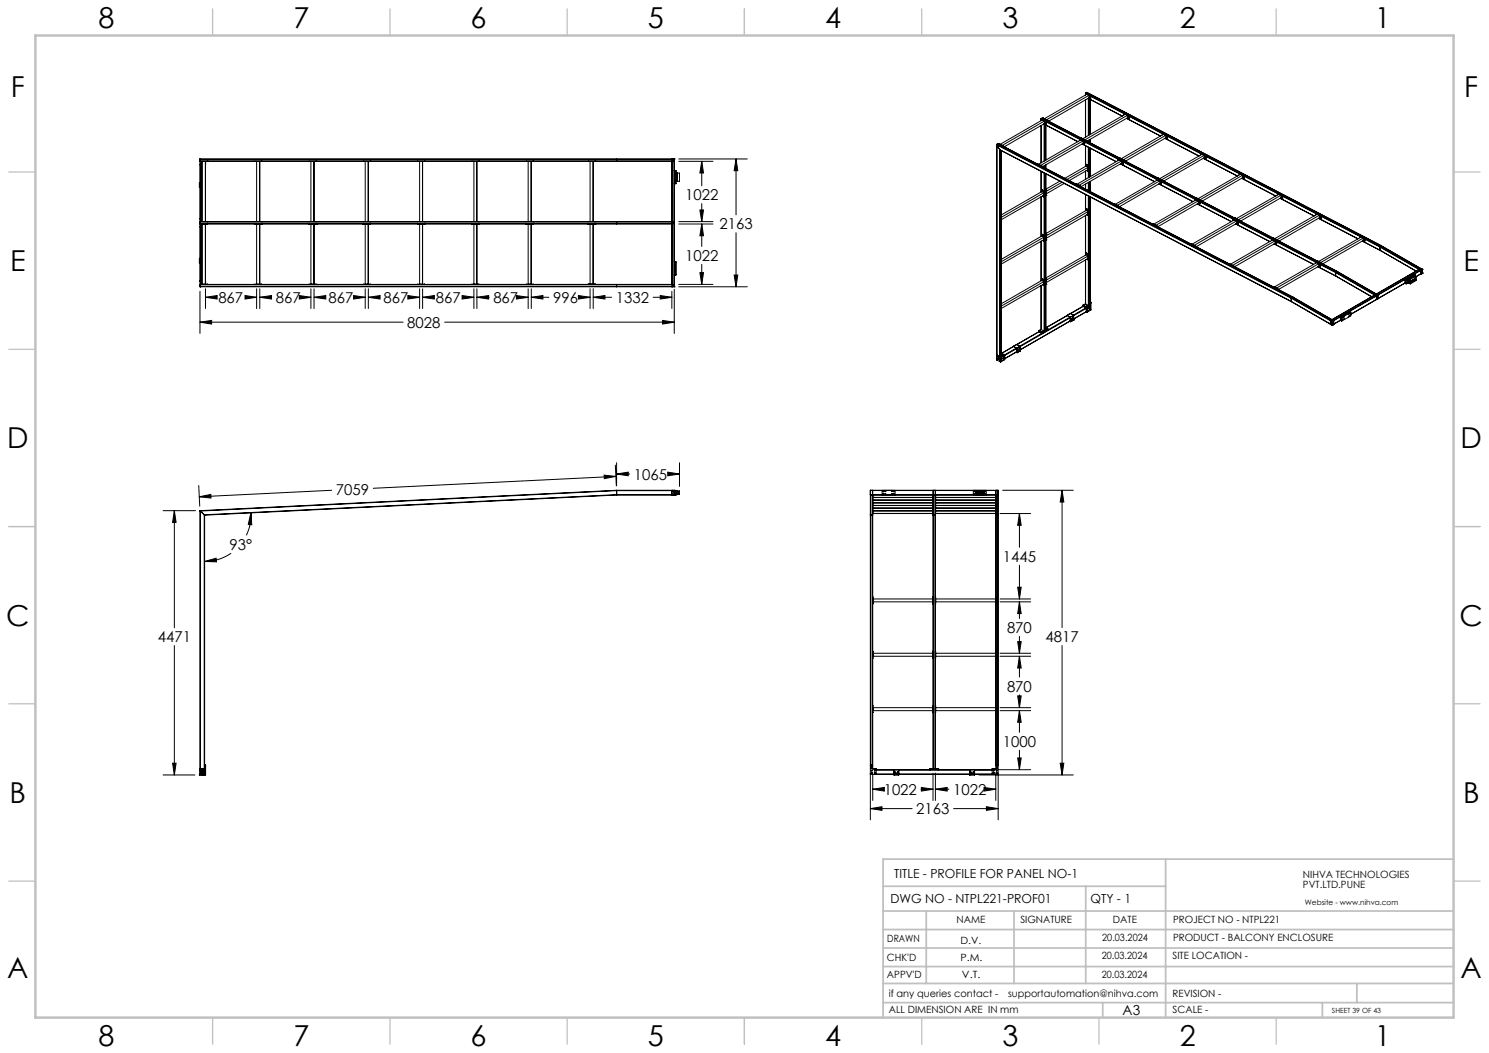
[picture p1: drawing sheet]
<svg xmlns="http://www.w3.org/2000/svg" width="420mm" height="297mm" viewBox="0 0 420 297" stroke-linecap="round" stroke-linejoin="round" font-family="sans-serif">
<g fill="none" stroke="#000" stroke-width=".28">
<path d="M293.7 33.5v.2M293.7 33.9v.1M293.7 35.4v10.5M293.7 33.7v.3M293.7 33.5l83.1 43.3M293.7 33.6v.1M293.7 33.6l1.3 .7M293.7 33.6h.1M294 33.3h.1M294 33.3l83.2 43.2M294 33.3l-.3 .2M294.3 33.3l1.3 .7"/>
<path d="M294.5 34.9v.1M294.5 35l.1 .1M294.5 35l9.5 4.9M294.5 35v10.4M294.6 33.5l12-6.9 .6 .3-12 6.9zM294.6 34.1l.1 .7M294.6 35.1v10.3M294.7 34.8l-11.5 6.6M294.7 34.8l.3 .2M294.8 34.5h.1M294.9 34.5h.1M295 35.3v9.9"/>
<path d="M295 34.3l.1 .1M295.1 34.4l-.1 .6M295.1 34.4h.1M295.1 34.4l9.4 4.9M295.5 34l.1 .1M295.6 34h-.1M295.6 34v.1M295.6 34.1h.1M304.5 39.3v.4M304.6 39.3l1.2 .6M304.6 39.3l1.3 .6M304.6 39.3h-.1"/>
<path d="M305 39h.1M305 39l1.4 .6M305.4 39.1l12-6.9 .6 .3-12 6.9zM305.5 39.8v.7M305.8 39.9l.1 .1M305.9 39.9h-.1M305.9 39.9v.1M306.2 26.3v.5M306.2 26.3v.1M306.2 28.1v10.6M306.2 26.3l83.1 43.2M306.2 26.4h.1"/>
<path d="M306.2 26.4l1.4 .7M306.4 39.6l.1 .1M306.4 39.6h.1M306.5 39.7h.1M306.5 26.1h.1M306.5 26.1l-.3 .2M306.5 26.1l83.1 43.3M306.6 26.1l83.1 43.2M307 27.8h.1M307 27.8l9.5 4.9M307 27.7v10.5M307 39.6v.4"/>
<path d="M307.2 27.9v10.2M307.2 39.5v.6M307.2 26.9v.7M307.2 27.6l-11.4 6.6M307.2 27.6l.4 .2M307.3 27.3h.1M307.4 27.3h.1M307.5 28v10M307.5 39.3v1M307.5 28v9.9M307.5 27.1l.1 .1M307.5 27.1h.1"/>
<path d="M307.6 27.2v.6M307.6 27.2h.1M307.6 27.2l9.4 4.9M317 32.1v.4M317.1 32l1.3 .7M317.1 32l-.1 .1M317.1 32h.1M317.7 33.4l9.7 5M318 32.5v.7M318 33.2l-11.4 6.6M318 33.2l.5 .1M318.2 32.9h.1"/>
<path d="M318.4 32.7v.1M318.4 32.7l.1 .1M318.4 32.8l.1 .6M318.5 32.8h-.1M318.5 32.8v.5M318.5 32.8l9.3 4.9M327.8 37.7v.4M327.8 37.7l1.4 .6M328.6 39l9.6 5M328.8 38.2l.1 .7M328.9 38.9l-11.5 6.6M328.9 38.9l.3 .1"/>
<path d="M329 38.6h.1M329.2 38.3l.1 .1M329.3 38.4v.6M329.3 39h-.1M329.3 38.4l9.4 5M329.3 39h.1M56.4 46.4l.1 .1M56.4 51.5h.1M56.4 44.9h133.8M56.5 44.8l-.1 .1M56.5 44.8v36.1M56.5 46.5h.3"/>
<path d="M56.5 45.5h133v17M56.5 44.8h133M56.5 45.5h2M56.5 46.5v5M56.5 52.8v8.8M56.6 45.5h.1M56.8 51.5h-.6v1.3h.6M56.8 45.5v17M57.1 45.5v17M57.9 45.5v17M58 45.5v17M58 46.5h.1"/>
<path d="M58 46.4h.1M58 45.5v.1M58 46.4v.1M58.4 45.5h.1M58.5 45.5h.1M71.8 45.5h2M71.9 45.5h.1M72.4 45.5v17M73.2 45.5v17M73.7 45.5h.1M73.8 45.5h.1M87.1 45.5h2"/>
<path d="M87.2 45.5h.1M87.7 45.5v17M88.5 45.5v17M89 45.5h.1M89.1 45.5h.1M102.4 45.5h2.1M102.5 45.5h.1M103 45.5v17M103.9 45.5v17M104.4 45.5h.1M104.5 45.5h.1M117.8 45.5h2"/>
<path d="M117.8 45.5h.1M118.4 45.5v17M119.2 45.5v17M119.7 45.5h.1M119.8 45.5h.1M133.1 45.5h2M133.1 45.5h.1M133.7 45.5v17M134.5 45.5v17M135 45.5h.1M135.1 45.5h.1M148.4 45.5h2"/>
<path d="M148.5 45.5h.1M149 45.5v17M149.8 45.5v17M149.9 45.5v17M150.3 45.5h.1M150.4 45.5h.1M165.9 45.5h2M165.9 45.5h.1M166.4 45.5v17M167.3 45.5v17M167.8 45.5h.1M167.9 45.5h.1"/>
<path d="M173.9 45.4h.1M173.9 44.9h.1M173.9 44.9v.5M189.5 44.8h.1M189.6 44.8h.5M189.6 44.8v36.1M190.1 44.8h.1M190.1 44.8v36.1M190.2 44.8h.1M190.2 45.4h-133.8l.1 .1M190.2 45.4v17.2M190.2 44.8v.1"/>
<path d="M190.2 44.9v.5M190.2 48.2h.5v3.6h-.5M190.5 48.2v3.6M190.7 51.1h.1M190.7 48.8h.1M190.7 48.8h1v2.3h-1M191 48.8v2.3M191.5 45.5h9.6M191.5 44.8h19.3M197.4 59.2h1l-.5 3.3zM197.9 45.5v6.9M197.9 57.4v5.1"/>
<path d="M197.9 45.5l.5 3.3h-1zM207.6 44.8l.5 3.4h-1zM207.6 44.8v15.8M281.2 40.8v59.6M281.2 40.7v.2M281.2 40.9v59.3M281.2 40.9l.8 1.3M281.2 40.9l83 43.2M281.2 40.7l83.1 43.3M281.5 40.5h.1M281.5 40.5l83.2 43.3M281.5 40.5l-.3 .2"/>
<path d="M281.7 40.6h.1M281.7 40.6l1.3 .6M282 42.2v.1M282 42.2v58.7M282 42.2l82.2 42.8M282 42.3l82.2 42.8M282.1 40.7l12-6.9 .5 .3-11.9 6.9zM282.1 42.3v57.5M282.5 42.5v57.1M283 41.2v.1M283 41.2h.1M283 41.2l.1 .1"/>
<path d="M283.1 41.3h.1M292.5 46.2h.1M292.5 46.2l1.4 .6M292.9 46.4l12-7 .6 .4-12 6.9zM293.7 48.3v5.8M293.7 55.5v11.2M293.7 55.5v11.1M293.8 46.8l.1 .1M293.8 46.8h.1M293.9 54l.6 .4-12 6.9M293.9 54l-11.4 6.6M293.9 46.8v.2"/>
<path d="M293.9 47h.1M293.9 53.6v.4M293.9 53.6l.5 .3M293.9 53.6l.5 .2M294 55.3l.4 .2M294.1 54h.1M294.2 54h.1M294.4 53.9l.1 .1M294.4 55.5h.1M294.4 53.8v.1M294.4 53.8l.1 .1M294.5 55.1l-12 6.8"/>
<path d="M294.5 55.5h-.1M294.5 55.5h.1M294.5 46.8v.4M294.5 48.8v44.6M294.5 53.9v.1M294.6 46.7v.6M294.6 48.8v44.6M295 46.5v1M295 49v44.2M295 53.7h.1M295 55.1h.1M299 51.1l-4 2.3"/>
<path d="M299.6 51.4l-4.6 2.6M300.2 51.7l-5.2 3M303.4 51.8h.1M303.4 51.8l-.1 .1M303.4 51.8l1.3 .7M303.7 52l12-6.9 .6 .3-12 6.9zM304.7 52.5v.1M304.7 52.5l.1 .1M304.8 52.6h.1M305.2 40.6l9.7 5M305.5 40.5l-11.4 6.5M305.5 40.5l.5 .1"/>
<path d="M305.6 40.2h.1M305.7 40.2h.1M305.9 40v.6M305.9 40h.1M305.9 40l9.4 4.9M306.2 41.1v5.8M306.2 54.9v4.5M306.2 48.3v2.3M306.2 51.9v1.4M306.4 58.9v.4M306.4 59.3l.6 .4-12 6.9M306.4 59.3l-11.4 6.6"/>
<path d="M306.4 46.8l.6 .4-6 3.4M306.4 46.8l-6 3.5M306.4 46.4v.4M306.4 46.4l.6 .2M306.4 58.9h.1M306.4 58.9l.5 .3M306.4 58.9l.6 .2M306.6 48.1l.4 .1M306.7 46.8h.1M306.7 59.3h.1M306.7 46.7v.1M306.9 59.2l.1 .1"/>
<path d="M307 47.8l-5.4 3.1M307 46.6v.1M307 59.1l-.1 .1M307 59.1v.1M307 41.5v8.6M307 51.5v2.3M307 55.3v30.9M307 59.2v.1M307.2 41.6v8.4M307.2 51.4v2.4M307.2 55.3v30.1M307.5 41.8v8"/>
<path d="M307.5 51.2v2.8M307.5 55.5v29.7M314.2 57.5l1.3 .6zM314.6 57.6l12-6.9 .5 .3-11.9 6.9zM315.4 44.9l-.1 .4M315.4 44.9l1.3 .7M315.4 44.9l1.3 .6M315.5 58.1v.1M315.5 58.1h.1M315.5 58.1l.1 .1M315.9 44.6l1.3 .7M315.9 44.6h-.1"/>
<path d="M315.9 44.6h.1M316.1 46.2l9.5 5.1M316.1 46.2l9.6 5M316.3 44.8l11.9-7 .6 .4-11.9 6.9zM316.3 45.4v.7M316.3 46.1l-11.4 6.6M316.3 46.1l.5 .1M316.5 45.8h.1M316.7 45.6v.1M316.7 45.5v.1M316.7 45.5l.1 .1M316.7 45.7l.1 .5"/>
<path d="M316.8 46.2h.1M316.8 45.6l-.1 .1M316.8 45.6v.6M316.8 45.6l9.4 4.9M317.2 45.3v.1M317.2 45.3h.1M317.2 45.3l.1 .1M317.3 45.4h.1M326.2 50.5l1.3 .7M326.2 50.5v.4M326.7 50.2v.1M326.7 50.2l1.3 .7"/>
<path d="M326.7 50.2h.1M326.9 51.9l9.6 5M327.1 50.4l12-6.9 .6 .3-12 6.9zM327.1 51l.1 .7M327.2 51.7l-11.5 6.6M327.2 51.7l.3 .2M327.3 51.5h.1M327.3 51.4v.1M327.5 51.2l.1 .1M327.5 51.2h.1M327.5 51.9h.1M327.6 51.3v.6"/>
<path d="M327.6 51.9h.1M327.6 51.3h.1M327.6 51.3l9.4 4.9M327.6 51.9h-.1M328 50.9v.1M328 50.9h.1M328 50.9l.1 .1M328.1 51h.1M337 56.2v.4M337 56.2h.1M337 56.2l1.3 .6M337.5 55.9l1.3 .6"/>
<path d="M337.6 55.8l-.1 .1M337.6 55.8l1.3 .7M337.7 57.5l9.6 5M337.9 56.1l12-7 .6 .3-12 6.9zM338 56.7v.7M338 57.4l-11.4 6.6M338 57.4l.3 .1M338.1 57.1h.1M338.2 57.1h.1M338.3 56.8l.1 .1M338.3 56.8h.1M338.3 57.5h.1"/>
<path d="M338.4 56.9h.1M338.4 56.9l.1 .6M338.4 56.9l9.4 4.9M338.5 57.5h-.2M338.7 43.4l1.3 .6M338.7 43.4v.3M338.7 43.3l1.3 .7M338.8 56.5l.1 .1M338.8 56.5h.1M338.9 56.5v.1M338.9 56.6v.1M339.4 44.7l9.6 4.9"/>
<path d="M339.7 43.8v.7M339.7 44.5l-11.4 6.6M339.7 44.5l.4 .1M339.8 44.2h.1M339.9 44.2h.1M340 44l.1 .1M340.1 44.1v.5M340.1 44.1h.1M340.1 44.1l9.4 4.9M349.5 49l1.3 .6M349.6 48.9l-.1 .5M349.6 48.9l1.3 .7"/>
<path d="M350.2 50.3l9.7 5M350.5 49.4v.7M350.5 50.1l-11.4 6.6M350.5 50.1l.5 .2M350.7 49.9h.1M350.7 49.8v.1M350.8 49.6l.1 .1M350.9 49.6h-.1M350.9 49.6v.1M350.9 49.7v.6M350.9 49.7h.1M350.9 49.7l.1 .6"/>
<path d="M350.9 49.7l9.4 4.9M360.3 54.6v.4M360.4 54.6l1.3 .6M360.4 54.6h-.1M360.4 54.6h.1M361.1 55.9l9.6 5-9.6-5M361.3 55.1l.1 .7M361.4 55.8l-11.5 6.6M361.5 55.5h.1M361.7 55.2v.1M361.7 55.2h.1M361.7 55.3l.1 .6"/>
<path d="M361.7 55.3h.1M361.8 55.3v.6l-.4-.1M361.8 55.3l9.4 5M56.4 64l.4 .1M56.4 63.1l.1 .1M56.4 72.9h.1M56.4 62.6h133.8M56.4 63.1h133.8M56.5 79.2l-.1 .1M56.5 79.2h.3M56.5 62.5l-.1 .1M56.5 63.2h133v17h-133"/>
<path d="M56.5 62.5h133M56.5 62.5h.1M56.5 63.2h2M56.5 64.1v8.8M56.5 74.2v5M56.6 62.5h.1M56.6 63.2h.1M56.8 61.6l-.4 .2M56.8 72.9h-.6v1.3h.6M56.8 63.2v17M57.1 63.2v17M57.7 63.2h.1"/>
<path d="M57.9 63.2v17M58 63.2v17M58 79.2h.1M58 79.3h.1M58 79.2v.1M58.4 62.5h.1M58.4 63.2h.1M58.5 62.5h.1M58.5 63.2h.1M71.8 63.2h2M71.8 62.5h.1M71.9 62.5h.1"/>
<path d="M71.9 63.2h.1M72.4 63.2v17M73.2 63.2v17M73.7 62.5h.1M73.7 63.2h.1M73.8 62.5h.1M87.1 63.2h2M87.1 62.5h.1M87.2 62.5h.1M87.2 63.2h.1M87.7 63.2v17M88.5 63.2v17"/>
<path d="M89 62.5h.1M89 63.2h.1M89.1 62.5h.1M89.1 63.2h.1M102.4 63.2h2.1M102.4 62.5h.1M102.5 62.5h.1M102.5 63.2h.1M103 63.2v17M103.9 63.2v17M104.4 62.5h.1M104.4 63.2h.1"/>
<path d="M104.5 62.5h.1M104.5 63.2h.1M117.8 63.2h2M117.8 62.5h.1M117.8 63.2h.1M118.4 63.2v17M119.2 63.2v17M119.7 62.5h.1M119.7 63.2h.1M119.8 62.5h.1M119.8 63.2h.1M133.1 63.2h2"/>
<path d="M133.1 62.5h.1M133.1 63.2h.1M133.7 63.2v17M134.5 63.2v17M135 62.5h.1M135 63.2h.1M135.1 62.5h.1M148.4 63.2h2M148.4 62.5h.1M148.5 62.5h.1M148.5 63.2h.1M149 63.2v17"/>
<path d="M149.8 63.2v17M149.9 63.2v17M150.3 62.5h.1M150.3 63.2h.1M150.4 62.5h.1M165.9 63.2h2M165.9 62.5h.1M165.9 63.2h.1M166.4 63.2v16.9M167.3 63.2v16.9M167.8 62.5h.1M167.8 63.2h.1"/>
<path d="M167.9 63.2h.1M167.9 62.5h.1M173.9 63.1h.1M173.9 62.5v.6M190.2 63.1v17.2M190.2 62.6v.5M190.2 73.9h.5v3.6h-.5M190.5 73.9v3.6M191.5 62.5h9.6M191.5 63.2h9.6M197.4 76.9h1l-.5 3.3zM197.9 63.2v6.3"/>
<path d="M197.9 74.6v5.6M197.9 63.2l.5 3.3h-1zM207.1 77.6h1l-.5 3.3zM207.6 65.6v15.3M293.7 68v11.2M293.9 66.6l.6 .3-12 6.9M293.9 66.6l-11.4 6.5M293.9 79.1l.6 .3-12 6.9M293.9 79.1l-11.4 6.6M293.9 66.1v.5M293.9 78.6v.5M293.9 66.1l.5 .3"/>
<path d="M293.9 78.6l.5 .3M294 66.1h-.1M294 67.8l.4 .2M294.1 66.6h.1M294.1 79.1h.1M294.2 66.5h.1M294.2 79v.1M294.4 66.4h.1M294.4 68h.1M294.4 78.9l.1 .1M294.4 78.9h.1M294.5 67.6l-12 6.9"/>
<path d="M295 78.7h.1M295 66.2h.1M295 67.7h.1M306.2 60.8v11.2M306.2 73.3v12.4M306.4 71.4v.5M306.4 71.9l.6 .3-12 6.9M306.4 71.9l-11.4 6.5M306.4 71.4h.1M306.4 71.4l.5 .3M306.4 71.4l.6 .2M306.6 60.6l.3 .2"/>
<path d="M306.6 73.1l.3 .2M306.7 71.9h.1M306.7 71.8h.1M306.9 60.8h.1M306.9 71.7l.1 .1M306.9 73.3h.1M307 60.4l-12 6.9M307 72.9l-12 6.9M307 60.7h.1M307 71.6l-.1 .1M307 71.6v.2M307 73.3h.1"/>
<path d="M307 60.7l-.1 .1M307 73.3h-.1M307 71.8h.1M325 63.1h.1M325 63.1l1.4 .6M325.4 63.2l12-6.8 .6 .3-12 6.9zM326.3 63.8h.1M326.4 63.7l-.1 .1M326.4 63.7v.1M326.4 63.8h.1M326.4 63.8v.1M335.8 68.8h.1"/>
<path d="M335.8 68.8l1.4 .6M335.9 68.7l-.1 .1M336.2 68.9l12-6.9 .6 .3-12 6.9zM337.2 69.4l.1 .1M337.3 69.5h.1M346.7 74.4h-.1M346.7 74.4l1.3 .7M346.7 74.4l1.3 .6M347.1 74.5l12-6.9 .5 .3-11.9 7zM347.9 61.8l-.1 .4M347.9 61.8l1.3 .7M347.9 61.8h.1"/>
<path d="M348 75.1h.1M348 75v.1M348 75l.1 .1M348.1 75.1h.1M348.3 61.6l1.4 .6M348.4 61.5l1.3 .7M348.6 63.1l9.5 5.1-9.6-5M348.8 61.7l11.9-6.9 .6 .3-11.9 6.9zM348.8 62.3v.7M348.8 63l-11.4 6.6M348.8 63l.4 .2M349 62.7h.1"/>
<path d="M349 62.7v.1M349.2 62.5v.1M349.2 62.5l.1 .1M349.2 62.6h.1M349.2 62.6l.1 .5M349.3 63.1l-.1 .1M349.3 62.6v.5M349.3 62.6l9.4 4.9M349.3 63.1h.1M349.7 62.2v.1M349.7 62.2h.1M349.7 62.2l.1 .1"/>
<path d="M349.7 62.3h.1M358.6 67.5v.4M358.7 67.4l1.3 .7M358.7 67.4l-.1 .1M358.7 67.4h.1M359.2 67.2h.1M359.2 67.2l1.3 .6M359.2 67.1v.1M359.4 68.8l11.1 5.8M359.6 67.3l11.9-6.9 .6 .3-11.9 6.9zM359.6 67.9l.1 .7M359.7 68.6l-11.5 6.6"/>
<path d="M359.8 68.4h.1M360 68.1v.1M360 68.1h.1M360 68.2l.1 .6M360.1 68.2v.6l-.4-.2M360.1 68.2h-.1M360.1 68.2l10.9 5.7M360.5 67.8l.1 .1M360.6 67.9h.1M371 73.9v.4M371.1 73.9h.1M371.1 73.9h-.1"/>
<path d="M371.1 73.9l1.4 .7M371.2 60.3v.3M371.2 60.2l1.4 .8M371.2 60.2v.1M371.2 60.2h.1M371.5 73.6l1.4 .7M371.7 75.2l5.1 2.7M371.8 75.2l4.9 2.6M371.9 61.6l11.1 5.7M371.9 73.8l12-7 .6 .4-12 6.8zM372 74.4v.7M372 75.1l-11.4 6.6"/>
<path d="M372 75.1l.4 .1M372.2 74.8h.1M372.1 60.7l.1 .7M372.2 61.4l-11.4 6.6M372.2 61.4l.3 .2M372.3 61.1h.1M372.4 61.1v.1M372.4 75.2h.1M372.5 74.6l-.1 .6M372.5 74.6l4.2 2.3M372.6 61v.6M372.6 61l-.1 .6"/>
<path d="M372.6 61l10.9 5.7M372.9 74.3h.1M373 74.3l-.1 .1M373 74.3v.1M376.7 77.8l.1 .1M376.7 76.9v.9M376.7 76.9l11 6.3M376.7 77.8l10.2 5.9M376.8 77.9l10.1 5.8M376.8 76.8l-.1 .1M376.8 76.8l11.5 6.6M377.1 76.5h.1"/>
<path d="M377.1 76.5l11.5 6.7M377.1 76.5l-.3 .3M383.6 66.7l-.1 .4M383.6 66.7l1.3 .6M384.5 67.2v.6M384.5 67.8l-11.4 6.6M384.5 67.8l.5 .2M384.7 67.6h.1M384.9 67.3v.1M384.9 67.4l.1 .6M385 67.4h-.1M385 67.4v.6"/>
<path d="M385 67.4l4.2 2.3M389.2 69.7l.1 .9M389.2 69.7l11 6.3M389.3 70.6h.1M389.3 70.6l-5.1-2.6 5.1 2.6M389.3 70.6l10.2 5.8M389.3 69.5l-.1 .2M389.3 70.6l10.1 5.9M389.3 69.5l11.5 6.7M389.7 69.3h.1M389.6 69.4l-.3 .1M389.6 69.4l11.5 6.6"/>
<path d="M389.7 69.4l11 6.3M396.3 79.8l-15.3 8.8M396.3 78.8l.3 .3M396.3 78.8v1.1l.3 .2M396.3 78.8l-15.6 9M396.6 79.1v1M397.1 78.8h.1M397.1 79.5h.1M397.1 78.8v1M397.1 79.1h.1M397.1 78.8l.2 .1M397.1 79.8l.2 .1"/>
<path d="M397.2 79.8l-.6 .3M397.3 78.9h.1M397.3 78.9v.1M397.3 79.8h.1M397.3 79l.5 .3M397.3 79.8l.5 .3M397.3 79.8v.1M397.7 79.7v.1M397.7 79.8l.1 .1M397.8 79.5l-.5-.2 .1 .4h.3M397.8 79.3v.2M397.8 79.9v.2"/>
<path d="M398.9 78l.1-.1v.1M398.9 78l-1.6 .9M398.9 78h.1M398.9 78l-1.8 .8M399 78l-1.7 1M399 78l.4 .3M399 78h.1M399.1 77.4l-.2-.1-2.6 1.5M399.1 77.4l-2.6 1.5v1.1M399.1 77.4l.1 .2M399.1 78.7l.2 .1M399.2 77.6l-2.6 1.5"/>
<path d="M399.2 77.6v.6M399.3 78.8l-1.6 .9M399.3 78.8l-1.6 1M399.3 78.8l.1 .1M399.4 78.3l-1.6 1M399.4 78.3v.2l-1.6 1M399.4 78.9v.2l-1.6 1M399.4 78.9l-1.6 1M400.7 75.7h.1M400.8 77.3h.1M400.8 75.7h.1M400.8 77.2h.1"/>
<path d="M400.8 75.7l-25.5 14.7M400.8 75.7l.4 .2M400.8 76.2v1.1l.3-.3M401.1 76h.1M401.1 76v1M401.1 76l-.3 .2v1M401.1 77h.1M401.1 76l-.3 .2M401.2 76h.1M401.2 75.9l-25.5 14.8M401.2 75.9v.1M401.2 77h.1"/>
<path d="M401.2 76.9l-.1 .2M401.2 77l-2 1.1 1.6-.8M401.2 76v1M401.2 76l-2.3 1.4M56.4 82.2v11.8M56.4 90.9h57.3M56.4 90.9l3.3-.5v1zM56.5 80.2l-.1 .1h133.8M56.5 80.9h133M56.5 80.2h2M56.6 80.2h.1M58 83.9l3.2-.5v.9z"/>
<path d="M58 81.5v5.5M58 83.9h2.4M58 80.1v.1M58.4 80.2h.1M58.5 80.2h.1M69.1 83.4l3.3 .5-3.3 .4zM69.8 83.9h2.6M71.8 80.2h2M71.9 80.2h.1M72.4 81.5v5.5M73.3 83.9h3.3M73.3 81.5v5.5"/>
<path d="M73.3 83.9l3.3-.5v.9zM73.7 80.2h.1M84.4 83.4l3.3 .5-3.3 .4zM86 83.9h1.7M87.2 80.2h.1M87.7 81.5v5.5M88.6 83.9h2.9M88.6 81.5v5.5M88.6 83.9l3.3-.5v.9zM89 80.2h.1M89.1 80.2h.1M89.1 80.2h-2"/>
<path d="M99.7 83.4l3.3 .5-3.3 .4zM100.9 83.9h2.1M102.4 80.2h2.1M102.5 80.2h.1M103 81.5v5.5M103.9 83.9h3.1M103.9 81.5v5.5M103.9 83.9l3.3-.5v.9zM104.4 80.2h.1M104.5 80.2h.1M115 83.4l3.4 .5-3.4 .4zM116.4 83.9h2"/>
<path d="M117.8 80.2h2M117.8 80.2h.1M118.4 81.5v5.5M119.2 83.9l3.3-.5v.9zM119.2 83.9h2.5M119.2 81.5v5.5M119.7 80.2h.1M119.8 80.2h.1M125.4 90.9h64.8M130.4 83.4l3.3 .5-3.3 .4zM131.1 83.9h2.6M133.1 80.2h2"/>
<path d="M133.1 80.2h.1M133.7 81.5v5.5M134.5 83.9h3.5M134.5 81.5v5.5M134.5 83.9l3.3-.5v.9zM135 80.2h.1M145.7 83.4l3.3 .5-3.3 .4zM147.4 83.9h1.6M148.4 80.2h2M148.5 80.2h.1M149 81.5v5.5M149.9 83.9h4.9"/>
<path d="M149.9 81.5v5.5M149.9 83.9l3.2-.5v.9zM150.3 80.2h.1M163.2 83.4l3.2 .5-3.2 .4zM164.2 83.9h2.2M165.9 80.2h2M165.9 80.1v.1M166.4 81.4v5.6M167.3 83.9l3.3-.5v.9zM167.3 83.9h5.2M167.3 81.4v5.6M167.8 80.1v.1"/>
<path d="M167.9 80.2h.1M167.9 80.1v.1M173.9 80.8h.1M173.9 80.3h.1M173.9 80.3v.5M184.2 83.9h5.3M186.2 83.4l3.3 .5-3.3 .4zM186.9 90.4l3.3 .5-3.3 .5zM189.5 80.9h.1M189.5 82.2v4.8M189.6 80.9h.5M190.1 80.9h.1"/>
<path d="M190.2 80.9h.1M190.2 80.8h-133.8l.1 .1M190.2 80.8v.1M190.2 80.3v.5M190.2 81.6v12.4M191.5 80.2h9.6M191.5 80.9h19.3M282 99.9l.2 .1M282 99.9v.8M282.1 99.8l-.1 .1M282.1 99.8l.1 .1M282.2 100h.1"/>
<path d="M282.2 100v2.1M282.2 99.9v.1M282.2 99.9h.1M282.3 99.9v.1M282.5 100l-.1 .1M282.5 100h-.1M282.5 99.6h.1M282.5 100h.1M282.5 99.6l-.4 .2M282.5 99.6l.1 .1M282.5 99.6l.7 .4M282.5 99.6l.2 .1"/>
<path d="M282.6 99.7h.1M282.6 99.7l-.4 .2M282.6 99.7l.1 .9M282.6 99.7l-.3 .2M282.7 100h.2M282.9 100l-.1 .1M282.9 100h.1M283.2 100h.1M283.2 100v.2M285.8 97.7l.9 .5M285.8 97.7v.1M285.9 97.7l-3.3 1.9"/>
<path d="M285.9 97.7l.8 .5M286.6 99.3l.3 .2M286.7 99.3l.2 .1M286.7 98.2l.1 .1-3.4 2M286.7 98.2l-3.5 2M286.7 98.2h.1M286.8 97.2h.1M286.8 98.2v1.2l.9-.6M286.8 97.2l-1 .5M286.8 97.2l.9 .5M286.9 99.4v.1M286.9 99.5h.1"/>
<path d="M287 98.6l-.1 .1zM287 98.6h.1M287.1 98.9l.3-.2v.2l-.3 .2zM287.2 98.9v.1M287.2 98.8v.1M287.3 98.8l.1 .1M287.5 98.3h.1M287.7 97.7h.1M287.7 97.7l-1 .5M287.7 98.8l.1 .1M287.7 97.7v1.1M287.7 97.7l-.9 .5"/>
<path d="M287.8 99h.1M287.8 98.9l-.9 .6M287.8 98.9v.1M293.1 93.5h.1M293.1 93.6h.1M293.1 93.3v.3M293.1 93.6l-6.3 3.6M293.1 93.6l-6.3 3.6 .8 .4 6.2-3.6M293.1 93.6l.7 .4M293.4 93.2l-.1 .1M293.4 93.2v.1M293.4 93.2h.1"/>
<path d="M293.5 93.2l-.2 .1M293.5 93.2v.1M293.7 92.9l-.6 .4 .7 .5M293.7 80.5v12.5M293.7 93l.8 .4M293.8 93.8h.2M293.8 94h.2M293.8 93.8v.2M294 93.5l-.1 .2M294 93.5l.1 .1M294 80.3l.5 .2M294 93.8v.2"/>
<path d="M294.1 93.6l-.2 .1M294.1 93.6v.1M294.5 80.1l-12 6.9M294.5 93.4h.1M295 93.2l-.4 .2M295 80.2h.1M295 92.4l.6 .5M295 93.2h.1M295.3 92.8l-.1 .1M295.3 92.8h.1M295.4 92.8l-.2 .1M295.4 92.8v.1"/>
<path d="M295.6 93l-1.6 .9-.9-.4M295.6 92.9l-1.6 .9M295.6 92.9v.2M295.6 93.1l-1.6 .9M295.6 93h.1M295.6 92.8v.3M301 89h.1M301 89l-6 3.4 6-3.4M301 89l.9 .5M301 89l.8 .5M301.8 89.5l.1 .1-14.2 8.2M301.8 89.5l-6.2 3.5"/>
<path d="M301.9 90.6l-14.2 8.1M301.9 89.5h.1M301.9 88.4h.1M301.9 88.4l-.9 .6M301.9 89.5v1.2l.9-.6M301.9 88.4l.9 .5M302 90.7h.1M302 90.7l-.2-.1 .2 .1M302.2 89.9h.1M302.1 89.8l.1 .1M302.2 90.2l.4-.2v.2l-.4 .2zM302.3 90.1v.1"/>
<path d="M302.3 90.1h.1M302.4 90.1l.2 .1M302.6 89.6h.1M302.8 88.9v.1M302.8 89v1.1M302.8 90.1l.1 .1M302.8 88.9l-.9 .6M302.8 89l-.9 .5M302.9 90.2h.1M302.9 90.2l-.9 .5M305.5 86.1h.1M305.5 86.2v.1"/>
<path d="M305.5 86.4h.1M305.5 86.1v.3M305.5 86.4l-3.6 2M305.5 86.1l.8 .5M305.5 86.3l.8 .4M305.5 86.4l.8 .5M305.5 86.4l-3.5 2M305.8 86.1h.1M305.9 86l-.1 .1M305.9 86h.1M305.9 86v.1M306.2 85.7l-.7 .4"/>
<path d="M306.2 85.7l.8 .5M306.3 86.9l-3.5 2-.8-.5M306.3 86.6h.1M306.3 86.7h.1M306.3 86.9h.1M306.3 86.6v.3M306.4 87.9l.1 .1M306.4 87.9l-3.6 2.1M306.4 86.9h.1M306.4 86.9v1M306.4 87l-3.6 2M306.4 86.7v.2"/>
<path d="M306.4 86.7l.2 .2M306.4 86.6v.1M306.5 86.4l-.1 .1M306.5 86.4h.1M306.5 88h.1M306.5 88l.1 .1M306.5 86.9l.1 .1M306.5 86.9v1.1M306.5 86.4v.1M306.6 87v1M306.6 86.9v.1M306.8 87.1h.1"/>
<path d="M306.8 87.5v.1M306.8 87v.1M306.8 87.6v.1M306.8 86.9l.1 .1M306.8 87h.1M306.8 86.9v.1M306.8 87.5h.1M306.8 87.6h.1M306.9 87.6l-.1 .1M306.9 87.5l-.1 .2M306.9 87l-.1 .1M306.9 87h.1"/>
<path d="M306.9 87.5v.1M307 86.2l-.6 .4M307.1 86.3h.1M307.1 86.3l.1 .1M307.1 85.5h.1M307.1 85.5v.8M307.1 86.5l-.6 .4M307.1 85.4v.1M307.1 85.4l.2 .1M307.1 86.5h.1M307.1 86.4l-.7 .3M307.2 86.4l-.1 .1"/>
<path d="M307.2 86.5l-.6 .4M307.2 85.5l.1 .1M307.2 86.4h.1M307.2 85.5v.9M307.3 86.4l-.1 .1M307.3 85.4l-.1 .1M307.3 85.6v.8M307.3 85.5v.1M307.4 86.7v.1M307.4 87.3h.1M307.4 87.2v.1M307.4 86.6v.1"/>
<path d="M307.4 85.6v.1M307.4 86.1v.1M307.4 87.2h.1M307.4 86.7h.1M307.5 86l-.1 .1M307.5 85.5h.1M307.5 85.5l-.1 .1M307.5 85.2l-.4 .2M307.5 85.2h.1M307.5 87.2l-.1 .1M307.5 86.7l-.1 .1M307.5 86.6l-.1 .1"/>
<path d="M307.5 85.5l-.1 .2M307.5 86.1l-.1 .1M307.5 85.2l.2 .1M307.5 86.1h.1M307.5 86.6v.1M307.5 87.2h.1M307.5 87.2h-.1M307.5 85.5l.1 .1M307.6 86.1l-.2 .1M307.6 86.1h-.2M307.6 85.6l-.2 .1M307.6 85.5l-.2 .1"/>
<path d="M307.6 85.5h-.1M307.6 85.5v.1M307.6 86.1h.1M307.6 85.2h.1M307.6 85.2l.1 .1M307.6 85.2l-.3 .2M307.7 85.3v2.1l-1.1 .6M307.7 85.3l-.4 .2M359 80.9l1.4 .6M359.4 81l12-6.9 .6 .3-12 6.9zM360.4 81.5v.1M360.4 81.6h.1"/>
<path d="M364.2 84.1v.9M364.2 84.1l11.5 6.6M364.2 85v.1M364.2 85.1l11 6.3M364.2 85l11.5 6.6M364.3 84l-.1 .1M364.3 84l11.5 6.6M364.6 83.8h.1M364.6 83.8l-.3 .2M364.6 83.8l11.5 6.6M364.7 83.8l11 6.4M375.2 91.4l.1 .1"/>
<path d="M375.3 91.5l.4 .2M375.3 90.4l-.1 1M375.3 90.4h.1M375.3 91.4v.1M375.3 90.4l.4 .3v1M375.3 91.4h.1M375.3 90.4v1M375.7 91.7h.1M375.8 91.6h.1M375.8 90.6l-.1 .1M376.1 90.4l.1 1-.5 .2M376.1 90.5h.1"/>
<path d="M376.1 90.5l-.3 .2v.9M376.1 91.5h.1M376.1 90.4l-.3 .2M376.1 91.5l-.3 .1M376.2 90.4h.1M376.2 90.5l-.1 1M378.1 90.3l-1.9 1.2M378.1 90.3l.2 .1M378.1 89.3v1M378.1 89.3l.2 .1M378.1 89.4l-2.4 1.3M378.1 90.3l-2.4 1.4"/>
<path d="M378.3 89.4v1M378.3 90.4l.2 .2M378.3 89.4l.2 .2M378.5 89.6v1M378.8 89.6h.1M379.1 89.2l-.1 .2M379.1 89.9l-.1 .2M380.4 88.5l-.1 .1M380.4 89.2l-.1 .1M380.7 87.8l-2.6 1.5M380.7 87.8l.3 .2M380.9 87.9l-2.6 1.5"/>
<path d="M381 88v1.1l-2.5 1.5M381 88l-2.5 1.6M388.2 84.5h.1M388.3 84.5h.1M388.3 84.4v.1M388.3 83.4l-.1 .1M388.3 83.4l-.1 1.1M388.6 83.2l.1 .1M388.6 83.3h.1M388.6 84.2h.1M388.6 83.2l-.3 .2M388.6 84.2l-.3 .3"/>
<path d="M388.7 84.2h-.1M388.7 83.2h.1M388.7 84.2l-.4 .3M388.7 83.3v.9M281.1 101.4l.2 .2M281.1 100.4h.1M281.2 100.1v.1M281.2 100.3h.1M281.2 100.4h.1M281.2 100.5h.1M281.2 101.4v.1M281.2 100.2l.8 .4"/>
<path d="M281.2 100.3l.8 .5M281.2 100.4l.8 .5M281.2 100.5l.8 .4M281.2 101.5l.1 .1M281.3 101.6h.1M281.8 101.8l.2 .2M281.8 101.8l.2 .1M282 100.9l-.9-.5 .1 1M282 100.9v.1M282 100.9l-.8 .5M282 100.6h.1M282 100.8h.1"/>
<path d="M282 100.9h.1M282 101.9h.1M282 101v.9M282 101.7l-.2 .1M282 101.2l-.7 .4M282 101l-.8 .5M282 102h.1M282 100.7l.1 .1M282.1 102h.1M282 101.9v.1M282 101.9l.3 .2M282 100.9v1"/>
<path d="M282 100.9h.2M282.1 100.8l-.1 .1M282.1 100.8h.1M282.1 102l.1 .1M282.2 102v.1M282.2 102.1h.1M282.3 102.1h.1M282.3 100v2.1M282.4 100v.1M282.5 100.5l-.1 .1M282.5 100.5h.1M282.5 101.1v.1"/>
<path d="M282.5 101.6v.1M282.5 100.5v.1M282.5 101.5v.1M282.5 101v.1M282.5 100.6h-.1M282.5 101v.2M282.5 101l.1 .1M282.5 101.6h.1M282.6 101.6l-.1 .1M282.6 101.6h-.1M282.6 101.1l-.1 .1M282.6 101l-.1 .1"/>
<path d="M282.6 101h-.1M282.6 101v.1M282.6 101.6h.1M282.7 100.6h.1M282.7 100h.1M282.7 100l.1 .1M282.9 100v.1M283.1 100.7v.1M283.1 101.3h.1M283.1 101.2v.1M283.1 100.6v.1M283.1 101.2l.1 .1"/>
<path d="M283.1 100.6l.1 .1M283.1 100.7h.1M283.1 101.2h.1M283.2 100.2h.1M283.2 100.2l-.5 .2M283.2 100l-.5 .3M283.2 101.3h-.1M283.2 101.2l-.1 .1M283.2 100.7l-.1 .1M283.2 100.7h-.1M283.2 100.2l.2 .1M283.2 100.7h.1"/>
<path d="M283.2 101.2v.1M283.3 100.2h.1M283.3 100.2l-.6 .4M283.4 100.3l-.6 .3M283.4 100.3v1.2l-1.1 .6M283.4 101.1l3.4-1.9-3.4 2M56.1 136.9l.2 5.9M93.6 138.3l-37.4 1.8M170.4 134l3.3 .4-3.2 .6zM173.6 131.2l.2 5.8M173.7 134.4l-68.4 3.3M173.9 138.3v.1"/>
<path d="M173.9 138.3l16.3 .1M173.9 138.4h16.3M173.9 138.4l-117.4 5.7M173.9 138.4l.1 1.1M173.9 138.3l-117.5 5.7M173.9 133.7l3.3-.5v1zM173.9 130.5v6.5M173.9 133.7h3.7M174 139.5v.1M174 139.5h16.2M174 139.5l-116.4 5.7M174 139.6l-116.3 5.7"/>
<path d="M188.3 133.2l3.4 .5-3.4 .5zM189.4 133.7h2.3M189.6 138.3l2.1 .2-.2 .3-.2-.1-.3 .2 .2 .3h.5v.2h-.7M189.6 138.3v1.3l-.1-1.2M189.6 138.3l-.1 .1M190.1 138.3l.1 .1M190.1 138.4l.1 1.2M190.1 138.3v.1M190.2 139.6h.1M190.2 138.4v1.2M190.5 138.3v1.3M190.7 138.7h.1"/>
<path d="M190.7 139.2h.1M190.7 138.3v1.3h-16.7M191 139.5h-.3M191 139.4v.1M191.7 130.5v6.7M245.5 139.6h.1M245.5 138.4h36.1M245.5 139.5l.1 76.3M245.5 138.4v1.2M245.5 139.6v91.6M245.5 139.6h3.3M245.5 139.6h36.1"/>
<path d="M245.6 138.3l-.1 .1M245.6 138.3v1.3M246.1 138.3v77.5M246.1 138.3v1.3M246.2 139.6v77.3h.9M248.8 138.3v1.3M252.5 139.6h22M252.5 138.3v1.3M263.1 139.6l.1 77.2M263.3 138.3v78.5M263.3 138.3v1.3M263.7 138.3v78.5"/>
<path d="M263.7 138.3v1.3M263.8 139.6v77.2M263.9 139.6l-.1 5.3M274.5 138.3v1.3M275.2 138.8h.1M275.2 139.1h.1M275.2 138.8v.3M275.2 138.8h2.3M275.2 139.1h2.3M275.2 138.7h2.3M275.2 139.1v.4h2.3v-.4M275.2 138.4v.4"/>
<path d="M275.2 139.2h2.3M275.2 139.4h2.3M275.2 138.5h2.3M275.2 138.4h2.3M277.5 139.1h.1M277.5 138.8v.3M277.5 138.4v.4M278.2 139.6h3.4M278.2 138.3v1.3M280.8 139.6l.1 5.3M280.9 139.6v77.3h-.9M281 138.3v77.5"/>
<path d="M281 138.3v1.3M281.4 138.3l.2 .1M281.4 138.3v1.3M281.6 139.6h.1M281.6 139.5l-.2 76.3M281.6 138.4v1.2M281.6 139.6v91.6M282.8 138.3h20M299.6 138.3l.5 3.3h-1.1zM299.6 138.3v38.7M46 144h9.1M49.2 144v33.1"/>
<path d="M49.2 144l.5 3.4h-1zM56.2 140.1l3.3-.7v1.1zM56.4 144l.1 .1M56.4 144v74.5M56.5 144.1v73M56.5 144.1l1.1 1.1M57.6 145.2l.1 .1M57.6 145.2v71.9M57.7 145.3v70.5M57.7 158.4l3.3-1 .1 1.1zM65.2 156l-3.3 1.7-2.6 .6-1.6 .1M70.8 144.7l.2 3.3-1-.1z"/>
<path d="M70.8 144.7l-.4 3.7-.9 2.6M245.5 145.2l.6 .1M246.2 145.2l-.1 .1zM246.2 144h17M246.2 141.8h17M246.2 143.4h17M246.2 143.3h17M246.2 141.1h17M246.2 141h17M246.2 144.1h17M246.2 141.7h.1M246.2 143.9h.1"/>
<path d="M246.2 142.4h.1M246.2 142.5h.1M246.2 142.6h.1M246.2 140.2h.1M246.2 140.3h.1M246.2 140.4h.1M246.2 144.7h.1M246.2 144.8h.1M246.2 144.9h.1M246.2 140.9h.1M246.2 143.2h.1M246.2 144.8h16.9"/>
<path d="M246.2 140.3h16.9M246.2 142.6h16.9M263.1 141.7h.1M263.1 143.9h.1M263.1 142.4h.1M263.1 142.5h.1M263.1 142.6h.1M263.1 140.2h.1M263.1 140.3h.1M263.1 140.4h.1M263.1 144.7h.1M263.1 144.8h.1"/>
<path d="M263.1 144.9h.1M263.1 140.9h.1M263.1 143.2h.1M263.2 145.2l.1 .1zM263.3 145.3h.4M263.8 145.2l-.1 .1zM263.8 144h17.1M263.8 141.8h17.1M263.8 143.4h17.1M263.8 143.3h17.1M263.8 141.1h17.1M263.8 141h17.1"/>
<path d="M263.8 144.1h17.1M263.8 141.7h.1M263.8 143.9h.1M263.8 142.4h.1M263.8 142.5h.1M263.8 142.6h.1M263.8 140.2h.1M263.8 140.3h.1M263.8 140.4h.1M263.8 144.7h.1M263.8 144.8h.1M263.8 140.9h.1"/>
<path d="M263.8 143.2h.1M263.9 144.8h16.9M263.9 140.3h16.9M263.9 142.6h16.9M280.8 141.7h.1M280.8 143.9h.1M280.8 142.4h.1M280.8 142.5h.1M280.8 142.6h.1M280.8 140.2h.1M280.8 140.3h.1M280.8 140.4h.1"/>
<path d="M280.8 144.7h.1M280.8 144.8h.1M280.8 140.9h.1M280.8 143.2h.1M280.9 145.2l.5 .1M281.6 145.2l-.2 .1zM282.1 144.8h8.6M287.5 144.8v9.6M287.5 159.4v9.5M287.5 144.8l.5 3.4h-.9zM246.2 168.3h.1M246.2 168.4h.1"/>
<path d="M246.2 170.3h.1M246.2 170.4h.1M246.2 168.9h16.9M246.2 169.8h16.9M263.1 168.3h.1M263.1 168.4h.1M263.1 170.3h.1M263.1 170.4h.1M263.8 168.3v2.1M263.8 168.4h.1M263.8 170.3h.1M263.9 168.9h16.9"/>
<path d="M263.9 169.8h16.9M280.8 168.4h.1M280.8 170.3h.1M280.9 168.3v2.1M282.1 168.9h8.6M282.1 169.8h8.6M287.1 165.6h.9l-.5 3.3zM287.5 169.8v4.6M287.5 179.5v4.8M287.5 169.8l.5 3.3h-.9zM49.2 182.1v36.5M246.2 199.1h.1"/>
<path d="M246.2 199h.1M246.2 185.6h.1M246.2 183.8h.1M246.2 183.7h.1M246.2 185.7h.1M246.2 184.3h16.9M246.2 185.1h16.9M246.2 199.6h16.9M263.1 199.1h.1M263.1 199h.1M263.1 185.6h.1M263.1 183.8h.1"/>
<path d="M263.1 183.7h.1M263.1 185.7h.1M263.8 183.7v2M263.8 199v2M263.8 199.1h.1M263.8 185.6h.1M263.8 183.8h.1M263.9 184.3h16.9M263.9 185.1h16.9M263.9 199.6h16.9M280.8 199.1h.1M280.8 185.6h.1"/>
<path d="M280.8 183.8h.1M280.9 183.7v2M280.9 199v2M282.1 184.3h8.6M282.1 185.1h8.6M282.1 199.6h8.6M287.1 181h.9l-.5 3.3zM287.1 196.3h.9l-.5 3.3zM287.5 185.1v5.9M287.5 196v3.6M287.5 185.1l.5 3.3h-.9zM299.6 182.1v36.5"/>
<path d="M46 218.6h9M48.7 215.3h1l-.5 3.3zM56.3 218.5v.1M56.3 218.5l.6 .1M56.3 218.6h.6M56.4 216.9h1.2M56.4 216.8h1.3M56.4 217.1h.1M56.4 218.3l.3 .1zM56.5 217.1h1.1M56.5 217.1l-.1 .1h1.3l-.1-.1M56.9 218.4h.1"/>
<path d="M56.9 218.2h.1M56.9 217.7h.1M56.9 217.9h.1M56.9 218.2v.2M56.9 217.9l.1 .1M56.9 217.6h.1M56.9 218h.1M56.9 217.5v.4M56.9 217.6v.4M56.9 217.8h.1M56.9 218.6v-1.3h.3v1.3M57 217.5h.2"/>
<path d="M57 217.5h-.1M57 218h.2M57 217.9h.2M57 217.5v.4M57 217.9v.1M57.2 218.2v.2M57.2 218.4h.1M57.2 218.2h.1M57.2 217.5h.1M57.2 218h.1M57.2 217.6h.1M57.2 217.9h.1"/>
<path d="M57.2 217.5v.4M57.2 217.9v.1M57.2 217.6v.4M57.2 217.7h.1M57.2 217.8h.1M57.4 218.4l.3-.1zM57.6 216.9h.1M57.6 217.1h.1M57.7 215.8l.3 .1M57.7 215.8v.1M57.7 216.8v.1M57.7 216.9v.1"/>
<path d="M57.7 218.4h.1M57.7 217.1h.1M57.7 218.4h.3M57.7 216.9h.2M57.7 215.9h.3M57.7 216.8h.2M57.7 215.9v.9M57.7 217v1.4M57.7 218.4v.1M57.7 217h.2M57.9 218.5h-.8l.8 .1M57.9 218.5v.1"/>
<path d="M57.9 215.9h.1M57.9 215.9v2.5M58 218.4h-.3M58 215.9v2.5M245.6 218.4h6.6M245.7 215.9l.2 .2zM245.8 217.9h.2v.3zM246.1 215.8l.1 .1M246.1 215.8l-.6 .1M246.2 200.9h.1M246.2 201h.1M246.2 216.8h.9"/>
<path d="M246.2 218v7.8M246.2 200.4h16.9M246.7 217.9h.1v.3zM247.1 216.8v1.6M247.1 216.9l.1 .1M247.1 216.9h.1M247.1 216.8v.1M247.2 217.1h15.2M247.2 217.2h5M247.2 218.3h5M252.2 218.6h.1M252.2 218.5h.1"/>
<path d="M252.2 217.1h.1M252.2 217.1v1.5M252.2 218.6h1.3M252.2 218.5h1.3M252.4 217.7l.2 .1zM252.6 218.2h.5v.2h-.5zM252.6 218.2v.2M252.6 218.4h.1M252.6 218.2h.1M252.7 218.4h.1M252.7 218.2h.1M252.7 218.2v.2"/>
<path d="M252.7 218.2h.3M252.7 218.4h.3M252.8 218.2h.1M252.9 218.2h.1M252.9 218.4h.1M253 218.2h.1M253 218.2v.2M253 218.4h.1M253.1 217.7l.1 .1zM253.5 218.5h.1M253.5 218.5v.1M253.5 217.1v1.5"/>
<path d="M253.5 217.1h.1M253.5 218.4h20M253.5 217.2h20M253.5 218.3h20M262.3 216.9h.1zM262.4 216.8h-.1v.3M262.4 217.1h2.2M262.4 216.9h2.2M262.4 216.8v.3M262.4 216.8h2.2M263.1 200.9h.1M263.1 201h.1"/>
<path d="M263.2 218v7.8M263.8 200.9h.1M263.8 218v7.8M263.9 200.4h16.9M264.6 216.8h.2v.3M264.6 216.9h.2zM264.6 217.1h.2M264.6 216.8v.3M264.8 217.1h25.9M273.5 217.1l.1 1.5M273.5 218.5h.1M273.5 217.1h.1"/>
<path d="M273.6 218.6h1.2M273.6 218.5v.1M273.6 218.5h1.2M273.9 218.2h.6v.2h-.6zM274 218.2v.2M274 218.4h.1M274 218.2h.1M274 218.2h.4M274 218.4h.4M274.1 218.4h.3M274.1 218.2h.1M274.1 218.2h.3"/>
<path d="M274.1 218.4h.1M274.3 218.2h.1M274.3 218.4h.1M274.4 218.2v.2M274.4 218.2h.1M274.4 218.4h.1M274.5 217.7l.1 .1zM274.8 218.6h.1M274.8 218.5h.1M274.9 218.4h6.5M274.9 217.1h.1M274.9 217.2h5"/>
<path d="M274.9 218.3h5M274.9 217.1l-.1 1.5M276.2 218.6h26.6M279.9 216.9h.1M280 216.8v1.6M280 216.9l-.1 .1M280 216.8h.9M280 216.8v.1M280.8 200.9h.1M280.9 218v7.8M281 217.9h.2v.3zM281.1 218h.1z"/>
<path d="M281.4 215.8l.2 .1M281.4 215.8l-.5 .1M282.1 200.4h8.6M287.1 213.8h.9l-.5 3.3zM287.5 200.4v6.1M287.5 211.6v5.5M287.5 200.4l.5 3.3h-.9zM299 215.3h1.1l-.5 3.3zM245.5 228.1l3.3-.6v1.1zM245.5 228.1h11.8M246.2 222.6h1.9M246.2 222.6l3.2-.5v1z"/>
<path d="M259.8 222.6h3.4M259.9 222.1l3.3 .5-3.3 .5zM263.8 222.6l3.4-.5v1zM263.8 222.6h3.9M269 228.1h12.6M277.6 222.1l3.3 .5-3.3 .5zM278.2 227.5l3.4 .6-3.4 .5zM279.4 222.6h1.5"/>
<circle cx="56.6" cy="46.2" r=".13"/>
<circle cx="56.7" cy="46.2" r=".07"/>
<circle cx="56.6" cy="61.9" r=".07"/>
<circle cx="56.6" cy="63.8" r=".07"/>
<circle cx="56.6" cy="63.8" r=".12"/>
<circle cx="56.6" cy="62" r=".12"/>
<circle cx="56.7" cy="79.5" r=".07"/>
<circle cx="56.7" cy="79.6" r=".13"/>
<circle cx="396.9" cy="79.7" r=".1"/>
<circle cx="396.9" cy="79.2" r=".08"/>
<circle cx="378.7" cy="90.2" r=".08"/>
<circle cx="379.1" cy="90" r=".09"/>
<circle cx="379.1" cy="89.4" r=".1"/>
<circle cx="380.4" cy="88.6" r=".1"/>
<circle cx="380.4" cy="89.3" r=".11"/>
<circle cx="380.8" cy="89" r=".08"/>
<circle cx="380.8" cy="88.5" r=".08"/>
<circle cx="249.2" cy="139.3" r=".07"/>
<circle cx="249.2" cy="138.6" r=".07"/>
<circle cx="249.2" cy="138.6" r=".1"/>
<circle cx="249.2" cy="139.3" r=".1"/>
<circle cx="249.7" cy="139.4" r=".14"/>
<circle cx="249.7" cy="138.5" r=".07"/>
<circle cx="249.7" cy="138.5" r=".13"/>
<circle cx="249.7" cy="139.4" r=".06"/>
<circle cx="251.6" cy="138.5" r=".07"/>
<circle cx="251.6" cy="139.4" r=".14"/>
<circle cx="251.6" cy="139.4" r=".07"/>
<circle cx="251.6" cy="138.5" r=".13"/>
<circle cx="252.1" cy="138.6" r=".1"/>
<circle cx="252.1" cy="139.3" r=".09"/>
<circle cx="252.1" cy="138.6" r=".07"/>
<circle cx="252.1" cy="139.3" r=".07"/>
<circle cx="274.9" cy="138.6" r=".08"/>
<circle cx="274.9" cy="139.3" r=".08"/>
<circle cx="274.9" cy="138.6" r=".1"/>
<circle cx="274.9" cy="139.3" r=".1"/>
<circle cx="277.8" cy="138.6" r=".1"/>
<circle cx="277.8" cy="139.3" r=".09"/>
<circle cx="277.9" cy="138.6" r=".07"/>
<circle cx="277.9" cy="139.3" r=".07"/>
<circle cx="245.8" cy="216.7" r=".13"/>
<circle cx="245.8" cy="216" r=".07"/>
<circle cx="245.8" cy="216.7" r=".07"/>
<circle cx="245.9" cy="218" r=".07"/>
<circle cx="245.9" cy="217.3" r=".08"/>
<circle cx="245.9" cy="217.4" r=".13"/>
<circle cx="246.7" cy="218" r=".07"/>
<circle cx="246.7" cy="217.3" r=".08"/>
<circle cx="246.8" cy="217.4" r=".13"/>
<circle cx="273.9" cy="217.8" r=".07"/>
<circle cx="280.3" cy="218" r=".07"/>
<circle cx="280.3" cy="217.3" r=".08"/>
<circle cx="280.3" cy="218" r=".12"/>
<circle cx="280.3" cy="217.4" r=".13"/>
<circle cx="281.1" cy="217.3" r=".07"/>
<circle cx="281.1" cy="217.4" r=".13"/>
<circle cx="281.2" cy="216.7" r=".12"/>
<circle cx="281.2" cy="216" r=".13"/>
<circle cx="281.2" cy="216" r=".07"/>
<circle cx="281.2" cy="216.7" r=".07"/>
</g>
<g fill="none" stroke="#c0c0c0" stroke-width=".35">
<path d="M60 2.5v7.5M110 2.5v7.5M160 2.5v7.5M210 2.5v7.5M260 2.5v7.5M310 2.5v7.5M360 2.5v7.5M2.5 48.5h7.5M410 48.5h7.5M2.5 98.5h7.5M410 98.5h7.5M2.5 148.5h7.5"/>
<path d="M410 148.5h7.5M2.5 198.5h7.5M410 198.5h7.5M2.5 248.5h7.5M410 248.5h7.5M60 287v7.5M110 287v7.5M160 287v7.5M210 287v7.5M260 287v7.5M310 287v7.5M360 287v7.5"/>
</g>
<g fill="none" stroke="#c0c0c0" stroke-width=".5">
<path d="M249.1 257h160.9M249.1 250h79.7M261.3 257v20.4M286 257v20.4M306.2 250v27.4M328.8 242.3v44.7M410 242.3h-160.9v44.7M249.1 272.6h160.9M249.1 267.4h160.9M249.1 262.2h160.9M249.1 277.4h160.9M382.7 277.4v5.4"/>
<path d="M249.1 282.8h160.9M311 282.8v4.2M373 282.8v4.2"/>
</g>
<path d="M10 10h400v277h-400z" fill="none" stroke="#c0c0c0" stroke-width=".7"/>
<path d="M299.6 138.3l.5 3.3h-1.1zM299 215.3h1.1l-.5 3.3zM246.2 222.6l3.2-.5v1zM259.9 222.1l3.3 .5-3.3 .5zM263.8 222.6l3.4-.5v1zM277.6 222.1l3.3 .5-3.3 .5zM287.5 144.8l.5 3.4h-.9zM287.1 165.6h.9l-.5 3.3zM287.5 169.8l.5 3.3h-.9zM287.1 181h.9l-.5 3.3zM287.5 185.1l.5 3.3h-.9zM287.1 196.3h.9l-.5 3.3zM287.5 200.4l.5 3.3h-.9zM287.1 213.8h.9l-.5 3.3zM245.5 228.1l3.3-.6v1.1zM278.2 227.5l3.4 .6-3.4 .5zM188.3 133.2l3.4 .5-3.4 .5zM173.9 133.7l3.3-.5v1zM56.2 140.1l3.3-.7v1.1zM170.4 134l3.3 .4-3.2 .6zM57.7 158.4l3.3-1 .1 1.1zM70.8 144.7l.2 3.3-1-.1zM49.2 144l.5 3.4h-1zM48.7 215.3h1l-.5 3.3zM58 83.9l3.2-.5v.9zM69.1 83.4l3.3 .5-3.3 .4zM73.3 83.9l3.3-.5v.9zM84.4 83.4l3.3 .5-3.3 .4zM88.6 83.9l3.3-.5v.9zM99.7 83.4l3.3 .5-3.3 .4zM103.9 83.9l3.3-.5v.9zM115 83.4l3.4 .5-3.4 .4zM119.2 83.9l3.3-.5v.9zM130.4 83.4l3.3 .5-3.3 .4zM134.5 83.9l3.3-.5v.9zM145.7 83.4l3.3 .5-3.3 .4zM149.9 83.9l3.2-.5v.9zM163.2 83.4l3.2 .5-3.2 .4zM186.2 83.4l3.3 .5-3.3 .4zM167.3 83.9l3.3-.5v.9zM197.9 45.5l.5 3.3h-1zM197.4 59.2h1l-.5 3.3zM197.9 63.2l.5 3.3h-1zM197.4 76.9h1l-.5 3.3zM207.6 44.8l.5 3.4h-1zM207.1 77.6h1l-.5 3.3zM186.9 90.4l3.3 .5-3.3 .5zM56.4 90.9l3.3-.5v1z" fill="#000"/>
<g font-size="8.1">
<text x="27.8" y="8">8</text>
<text x="82.8" y="8">7</text>
<text x="132.8" y="8">6</text>
<text x="182.8" y="8">5</text>
<text x="232.8" y="8">4</text>
<text x="282.8" y="8">3</text>
<text x="332.8" y="8">2</text>
<text x="387.8" y="8">1</text>
<text x="3" y="27.2">F</text>
<text x="413" y="27.2">F</text>
<text x="2.8" y="76.5">E</text>
<text x="412.8" y="76.5">E</text>
<text x="2" y="126.5">D</text>
<text x="412" y="126.5">D</text>
<text x="1.7" y="176.5">C</text>
<text x="411.7" y="176.5">C</text>
<text x="2.7" y="226.5">B</text>
<text x="412.7" y="226.5">B</text>
<text x="2" y="275.7">A</text>
<text x="412" y="275.7">A</text>
<text x="27.8" y="295">8</text>
<text x="82.8" y="295">7</text>
<text x="132.8" y="295">6</text>
<text x="182.8" y="295">5</text>
<text x="232.8" y="295">4</text>
<text x="282.8" y="295">3</text>
<text x="332.8" y="295">2</text>
<text x="387.8" y="295">1</text>
</g>
<g font-size="4.2">
<text x="193.3" y="56.5">1022</text>
<text x="202.9" y="64.7">2163</text>
<text x="193.3" y="73.6">1022</text>
<text x="61.6" y="85.4">867</text>
<text x="77.8" y="85.4">867</text>
<text x="92.7" y="85.4">867</text>
<text x="108.2" y="85.4">867</text>
<text x="122.9" y="85.4">867</text>
<text x="139.2" y="85.4">867</text>
<text x="156" y="85.4">996</text>
<text x="173.7" y="85.4">1332</text>
<text x="114.9" y="92.5">8028</text>
<text x="178.8" y="135.3">1065</text>
<text x="94.8" y="139.6">7059</text>
<text x="64.7" y="155.1">93°</text>
<text x="282.9" y="158.5">1445</text>
<text x="284" y="178.6">870</text>
<text x="44.5" y="181.2">4471</text>
<text x="294.9" y="181.1">4817</text>
<text x="284" y="195.1">870</text>
<text x="282.9" y="210.6">1000</text>
<text x="249.3" y="224.2">1022</text>
<text x="268.9" y="224.2">1022</text>
<text x="258.5" y="229.6">2163</text>
</g>
<text font-size="3.9" x="316.7" y="286.4">A3</text>
<g font-size="3.5">
<text x="252.2" y="247.7">TITLE - PROFILE FOR PANEL NO-1</text>
<text x="251.2" y="254.8">DWG NO - NTPL221-PROF01</text>
<text x="307.6" y="254.8">QTY - 1</text>
</g>
<g font-size="2.8">
<text x="367.5" y="247.7">NIHVA TECHNOLOGIES</text>
<text x="367.5" y="250.5">PVT.LTD.PUNE</text>
<text x="269.8" y="260.4">NAME</text>
<text x="287.8" y="260.4">SIGNATURE</text>
<text x="313.9" y="260.5">DATE</text>
<text x="330.9" y="260.5">PROJECT NO - NTPL221</text>
<text x="250.3" y="265.7">DRAWN</text>
<text x="270.9" y="266.1">D.V.</text>
<text x="310.9" y="265.5">20.03.2024</text>
<text x="330.9" y="265.5">PRODUCT - BALCONY ENCLOSURE</text>
<text x="250.2" y="271.1">CHK'D</text>
<text x="250.2" y="275.8">APPV'D</text>
<text x="270.9" y="271.1">P.M.</text>
<text x="271.3" y="275.8">V.T.</text>
<text x="310.8" y="270.6">20.03.2024</text>
<text x="310.8" y="275.8">20.03.2024</text>
<text x="330.7" y="270.6">SITE LOCATION -</text>
<text x="250.7" y="281.1">if any queries contact -</text>
<text x="284.3" y="281.1">supportautomation@nihva.com</text>
<text x="330.7" y="281.1">REVISION -</text>
<text x="250.7" y="285.6">ALL DIMENSION ARE IN mm</text>
<text x="330.7" y="285.6">SCALE -</text>
</g>
<text font-size="2.1" x="368.1" y="255.1">Website - www.nihva.com</text>
<text font-size="2" x="375.7" y="285.6">SHEET 39 OF 43</text>
</svg>
